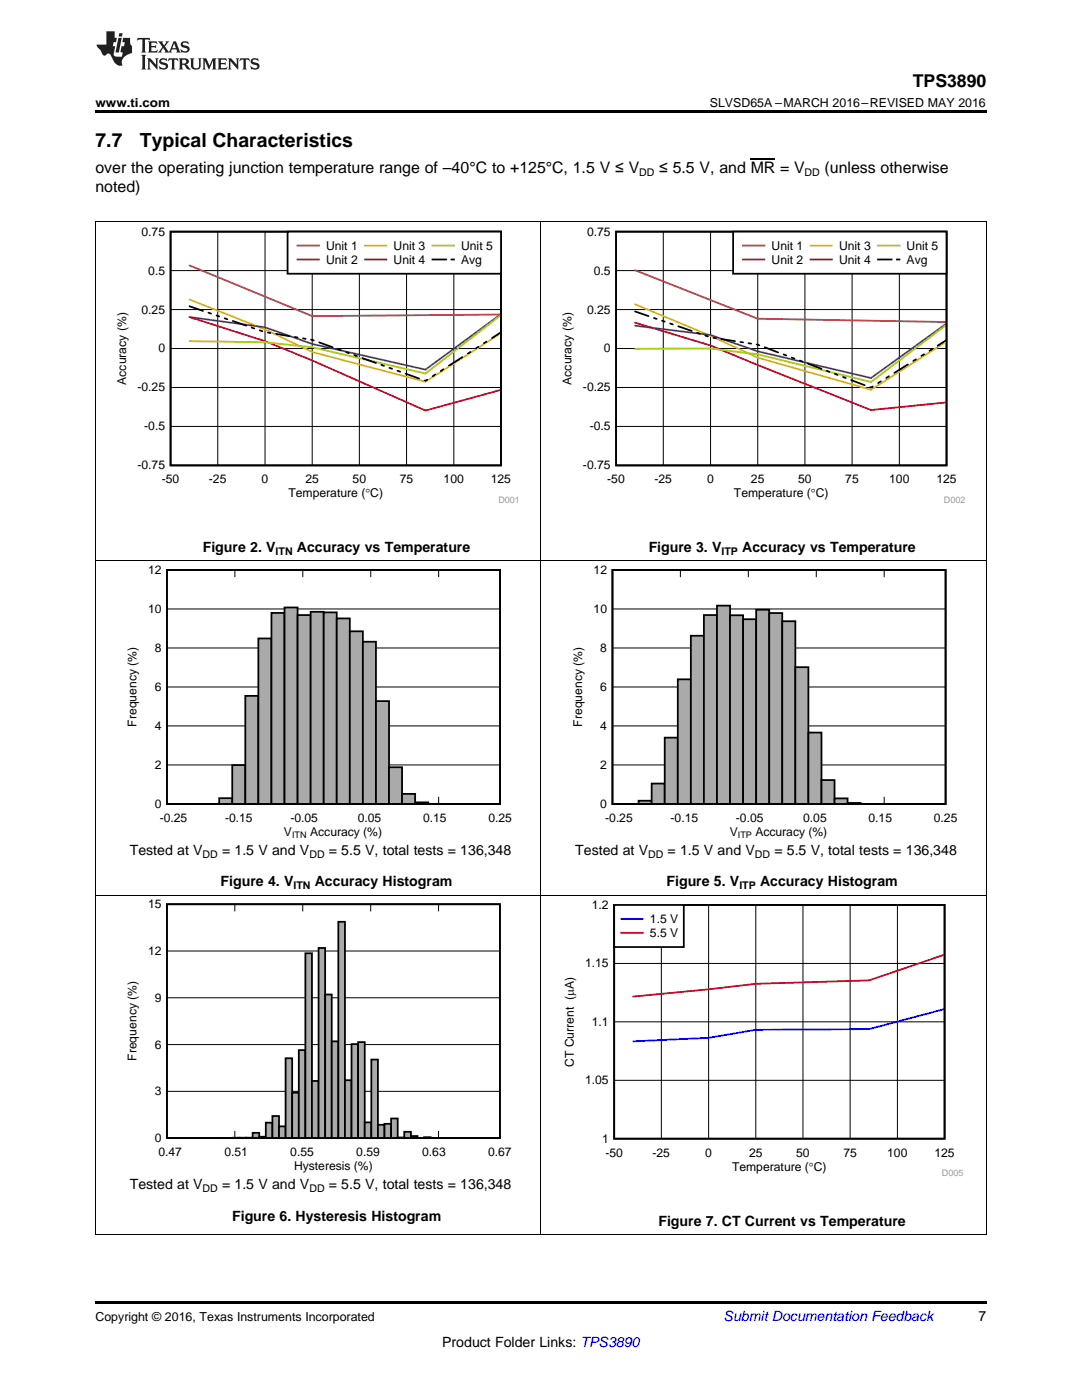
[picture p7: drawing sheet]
<svg xmlns="http://www.w3.org/2000/svg" width="216mm" height="279mm" viewBox="0 0 216 279" stroke-linecap="round" stroke-linejoin="round" font-family="sans-serif">
<path d="M19 246.3l.2 .1zM196.7 246.3l.1 .1zM19 259.7h177.8v.5h-177.8z" fill="#000"/>
<g fill="none" stroke="#000" stroke-width=".2">
<path d="M19.1 178.7v67.7M107.9 178.7v67.7M196.8 178.7v67.7M122.6 192.3h65.9M132 180.6v46.7M141.4 180.6v46.7M150.8 180.6v46.7M160.2 180.6v46.7M169.6 180.6v46.7M179.1 180.6v46.7M122.6 215.6h65.9M122.6 203.9h65.9"/>
<path d="M19 246.3h177.8"/>
</g>
<path d="M122.6 180.6h65.9v46.7h-65.9z" fill="none" stroke="#000" stroke-width=".35"/>
<path d="M188.4 201.4l-15 4-22.6 .1-9.4 1.6-15.1 .7" fill="none" stroke="#00f" stroke-width=".35"/>
<path d="M188.4 190.5l-15 5.2-22.6 .6-9.4 1.1-15.1 1.5" fill="none" stroke="#f00" stroke-width=".35"/>
<path d="M122.6 180.6h13.8v8.4h-13.8z" fill="#fff"/>
<path d="M122.6 180.6h13.8v8.4h-13.8z" fill="none" stroke="#000" stroke-width=".35"/>
<path d="M124 183.4h4.3" fill="none" stroke="#00f" stroke-width=".35"/>
<path d="M124 186.2h4.3" fill="none" stroke="#f00" stroke-width=".35"/>
<path d="M24.9 179.5h77.1v54.5h-77.1z" fill-rule="evenodd" fill="#fff"/>
<path d="M33.3 180.5h66.4v46.6h-66.4z" fill="none" stroke="#000" stroke-width=".35"/>
<path d="M33.3 199.1h66.5M33.3 189.8h66.5M46.9 180.5v1.4M60.4 180.5v1.4M74 180.5v1.4M87.5 180.5v1.4M33.3 217.8h66.5M33.3 208.5h66.5M46.9 225.7v1.4M60.4 225.7v1.4M74 225.7v1.4M87.5 225.7v1.4" fill="none" stroke="#000" stroke-width=".2"/>
<path d="M33.3 227.1l1.3 .1z" fill-rule="evenodd" fill="#aaa"/>
<path d="M33.3 227.1h1.3z" fill="none" stroke="#000" stroke-width=".35"/>
<path d="M34.6 227.1l1.3 .1z" fill-rule="evenodd" fill="#aaa"/>
<path d="M34.6 227.1h1.3z" fill="none" stroke="#000" stroke-width=".35"/>
<path d="M35.9 227.1l1.4 .1z" fill-rule="evenodd" fill="#aaa"/>
<path d="M35.9 227.1h1.4z" fill="none" stroke="#000" stroke-width=".35"/>
<path d="M37.3 227.1l1.3 .1z" fill-rule="evenodd" fill="#aaa"/>
<path d="M37.3 227.1h1.3z" fill="none" stroke="#000" stroke-width=".35"/>
<path d="M38.6 227.1l1.3 .1z" fill-rule="evenodd" fill="#aaa"/>
<path d="M38.6 227.1h1.3z" fill="none" stroke="#000" stroke-width=".35"/>
<path d="M39.9 227.1l1.3 .1z" fill-rule="evenodd" fill="#aaa"/>
<path d="M39.9 227.1h1.3z" fill="none" stroke="#000" stroke-width=".35"/>
<path d="M41.2 227.1l1.3 .1z" fill-rule="evenodd" fill="#aaa"/>
<path d="M41.2 227.1h1.3z" fill="none" stroke="#000" stroke-width=".35"/>
<path d="M42.5 227.1l1.3 .1z" fill-rule="evenodd" fill="#aaa"/>
<path d="M42.5 227.1h1.3z" fill="none" stroke="#000" stroke-width=".35"/>
<path d="M43.8 227.1l1.4 .1z" fill-rule="evenodd" fill="#aaa"/>
<path d="M43.8 227.1h1.3z" fill="none" stroke="#000" stroke-width=".35"/>
<path d="M45.1 227.1l1.4 .1z" fill-rule="evenodd" fill="#aaa"/>
<path d="M45.1 227.1h1.4z" fill="none" stroke="#000" stroke-width=".35"/>
<path d="M46.5 227.1l1.3 .1z" fill-rule="evenodd" fill="#aaa"/>
<path d="M46.5 227.1h1.3z" fill="none" stroke="#000" stroke-width=".35"/>
<path d="M47.8 227.1l1.3 .1z" fill-rule="evenodd" fill="#aaa"/>
<path d="M47.8 227.1h1.3z" fill="none" stroke="#000" stroke-width=".35"/>
<path d="M49.1 227.1l1.3 .1z" fill-rule="evenodd" fill="#aaa"/>
<path d="M49.1 227.1h1.3z" fill="none" stroke="#000" stroke-width=".35"/>
<path d="M50.4 226.1h1.3v1.1h-1.3z" fill-rule="evenodd" fill="#aaa"/>
<path d="M50.4 226.1h1.3v1h-1.3z" fill="none" stroke="#000" stroke-width=".35"/>
<path d="M51.7 226.9h1.3v.3h-1.3z" fill-rule="evenodd" fill="#aaa"/>
<path d="M51.7 226.9h1.3v.2h-1.3z" fill="none" stroke="#000" stroke-width=".35"/>
<path d="M53 224.1h1.4v3.1h-1.4z" fill-rule="evenodd" fill="#aaa"/>
<path d="M53 224.1h1.4v3h-1.4z" fill="none" stroke="#000" stroke-width=".35"/>
<path d="M54.4 222.7h1.3v4.5h-1.3z" fill-rule="evenodd" fill="#aaa"/>
<path d="M54.4 222.7h1.3v4.4h-1.3z" fill="none" stroke="#000" stroke-width=".35"/>
<path d="M55.7 224.8h1.3v2.4h-1.3z" fill-rule="evenodd" fill="#aaa"/>
<path d="M55.7 224.8h1.3v2.3h-1.3z" fill="none" stroke="#000" stroke-width=".35"/>
<path d="M57 211.2h1.3v16h-1.3z" fill-rule="evenodd" fill="#aaa"/>
<path d="M57 211.2h1.3v15.9h-1.3z" fill="none" stroke="#000" stroke-width=".35"/>
<path d="M58.3 218.1h1.3v9.1h-1.3z" fill-rule="evenodd" fill="#aaa"/>
<path d="M58.3 218.1h1.3v9h-1.3z" fill="none" stroke="#000" stroke-width=".35"/>
<path d="M59.6 209.6h1.3v17.6h-1.3z" fill-rule="evenodd" fill="#aaa"/>
<path d="M59.6 209.6h1.3v17.5h-1.3z" fill="none" stroke="#000" stroke-width=".35"/>
<path d="M60.9 190.3h1.4v36.9h-1.4z" fill-rule="evenodd" fill="#aaa"/>
<path d="M60.9 190.2h1.3v36.9h-1.3z" fill="none" stroke="#000" stroke-width=".35"/>
<path d="M62.2 215.7h1.4v11.5h-1.4z" fill-rule="evenodd" fill="#aaa"/>
<path d="M62.2 215.7h1.4v11.4h-1.4z" fill="none" stroke="#000" stroke-width=".35"/>
<path d="M63.6 189.2h1.3v38h-1.3z" fill-rule="evenodd" fill="#aaa"/>
<path d="M63.6 189.2h1.3v37.9h-1.3z" fill="none" stroke="#000" stroke-width=".35"/>
<path d="M64.9 198.5h1.3v28.7h-1.3z" fill-rule="evenodd" fill="#aaa"/>
<path d="M64.9 198.5h1.3v28.6h-1.3z" fill="none" stroke="#000" stroke-width=".35"/>
<path d="M66.2 207.8h1.3v19.4h-1.3z" fill-rule="evenodd" fill="#aaa"/>
<path d="M66.2 207.8h1.3v19.3h-1.3z" fill="none" stroke="#000" stroke-width=".35"/>
<path d="M67.5 184h1.3v43.2h-1.3z" fill-rule="evenodd" fill="#aaa"/>
<path d="M67.5 184h1.3v43.1h-1.3z" fill="none" stroke="#000" stroke-width=".35"/>
<path d="M68.8 215.6h1.4v11.6h-1.4z" fill-rule="evenodd" fill="#aaa"/>
<path d="M68.8 215.6h1.3v11.5h-1.3z" fill="none" stroke="#000" stroke-width=".35"/>
<path d="M70.1 208.4h1.4v18.8h-1.4z" fill-rule="evenodd" fill="#aaa"/>
<path d="M70.1 208.4h1.4v18.7h-1.4z" fill="none" stroke="#000" stroke-width=".35"/>
<path d="M71.5 208h1.3v19.2h-1.3z" fill-rule="evenodd" fill="#aaa"/>
<path d="M71.5 208h1.3v19.1h-1.3z" fill="none" stroke="#000" stroke-width=".35"/>
<path d="M72.8 224h1.3v3.2h-1.3z" fill-rule="evenodd" fill="#aaa"/>
<path d="M72.8 224h1.3v3.1h-1.3z" fill="none" stroke="#000" stroke-width=".35"/>
<path d="M74.1 211.5h1.3v15.7h-1.3z" fill-rule="evenodd" fill="#aaa"/>
<path d="M74.1 211.5h1.3v15.6h-1.3z" fill="none" stroke="#000" stroke-width=".35"/>
<path d="M75.4 224.5h1.3v2.7h-1.3z" fill-rule="evenodd" fill="#aaa"/>
<path d="M75.4 224.5h1.3v2.6h-1.3z" fill="none" stroke="#000" stroke-width=".35"/>
<path d="M76.7 224.3h1.4v2.9h-1.4z" fill-rule="evenodd" fill="#aaa"/>
<path d="M76.7 224.3h1.3v2.8h-1.3z" fill="none" stroke="#000" stroke-width=".35"/>
<path d="M78 223.2h1.4v4h-1.4z" fill-rule="evenodd" fill="#aaa"/>
<path d="M78 223.2h1.4v3.9h-1.4z" fill="none" stroke="#000" stroke-width=".35"/>
<path d="M79.4 227h1.3v.2h-1.3z" fill-rule="evenodd" fill="#aaa"/>
<path d="M79.4 227h1.3v.1h-1.3z" fill="none" stroke="#000" stroke-width=".35"/>
<path d="M80.7 225.9h1.3v1.3h-1.3z" fill-rule="evenodd" fill="#aaa"/>
<path d="M80.7 225.9h1.3v1.2h-1.3z" fill="none" stroke="#000" stroke-width=".35"/>
<path d="M82 226.7h1.3v.5h-1.3z" fill-rule="evenodd" fill="#aaa"/>
<path d="M82 226.7h1.3v.4h-1.3z" fill="none" stroke="#000" stroke-width=".35"/>
<path d="M83.3 227.1l1.3 .1z" fill-rule="evenodd" fill="#aaa"/>
<path d="M83.3 227.1h1.3z" fill="none" stroke="#000" stroke-width=".35"/>
<path d="M84.6 227h1.3v.2h-1.3z" fill-rule="evenodd" fill="#aaa"/>
<path d="M84.6 227h1.3v.1h-1.3z" fill="none" stroke="#000" stroke-width=".35"/>
<path d="M85.9 227.1l1.4 .1z" fill-rule="evenodd" fill="#aaa"/>
<path d="M85.9 227.1h1.4z" fill="none" stroke="#000" stroke-width=".35"/>
<path d="M87.3 227.1l1.3 .1z" fill-rule="evenodd" fill="#aaa"/>
<path d="M87.3 227.1h1.3z" fill="none" stroke="#000" stroke-width=".35"/>
<path d="M88.6 227.1l1.3 .1z" fill-rule="evenodd" fill="#aaa"/>
<path d="M88.6 227.1h1.3z" fill="none" stroke="#000" stroke-width=".35"/>
<path d="M89.9 227.1l1.3 .1z" fill-rule="evenodd" fill="#aaa"/>
<path d="M89.9 227.1h1.3z" fill="none" stroke="#000" stroke-width=".35"/>
<path d="M91.2 227.1l1.3 .1z" fill-rule="evenodd" fill="#aaa"/>
<path d="M91.2 227.1h1.3z" fill="none" stroke="#000" stroke-width=".35"/>
<path d="M92.5 227.1l1.3 .1z" fill-rule="evenodd" fill="#aaa"/>
<path d="M92.5 227.1h1.3z" fill="none" stroke="#000" stroke-width=".35"/>
<path d="M93.8 227.1l1.3 .1z" fill-rule="evenodd" fill="#aaa"/>
<path d="M93.8 227.1h1.3z" fill="none" stroke="#000" stroke-width=".35"/>
<path d="M95.1 227.1l1.4 .1z" fill-rule="evenodd" fill="#aaa"/>
<path d="M95.1 227.1h1.4z" fill="none" stroke="#000" stroke-width=".35"/>
<path d="M96.5 227.1l1.3 .1z" fill-rule="evenodd" fill="#aaa"/>
<path d="M96.5 227.1h1.3z" fill="none" stroke="#000" stroke-width=".35"/>
<path d="M97.8 227.1l1.3 .1z" fill-rule="evenodd" fill="#aaa"/>
<path d="M97.8 227.1h1.3z" fill="none" stroke="#000" stroke-width=".35"/>
<path d="M99.1 227.1l.7 .1z" fill-rule="evenodd" fill="#aaa"/>
<path d="M33.3 180.5h66.4v46.6h-66.4zM99.1 227.1h.7z" fill="none" stroke="#000" stroke-width=".35"/>
<path d="M19.1 112v66.7M107.9 112v66.7M196.8 112v66.7M19 178.6h177.8" fill="none" stroke="#000" stroke-width=".2"/>
<path d="M24.9 112.8h77.1v54.5h-77.1z" fill-rule="evenodd" fill="#fff"/>
<path d="M33.3 113.7h66.5v46.7h-66.5zM33.3 160.4h2.6zM35.9 160.4h2.6zM38.5 160.4h2.6zM41.1 160.4h2.6z" fill="none" stroke="#000" stroke-width=".35"/>
<g fill="none" stroke="#000" stroke-width=".2">
<path d="M46.9 113.7v1.5M60.4 113.7v1.5M74 113.7v1.5M87.5 113.7v1.5M33.3 137.1h66.5M33.3 129.3h66.5M33.3 121.5h66.5M33.3 152.7h66.5M33.3 144.9h66.5M46.9 159v1.4M60.4 159v1.4M74 159v1.4"/>
<path d="M87.5 159v1.4"/>
</g>
<path d="M33.3 160.5h10.4" fill="none" stroke="#aaa" stroke-width=".2"/>
<path d="M43.7 159.3h2.7v1.2h-2.7z" fill-rule="evenodd" fill="#aaa"/>
<path d="M43.7 159.3h2.6v1.1h-2.6z" fill="none" stroke="#000" stroke-width=".35"/>
<path d="M46.3 152.7h2.7v7.8h-2.7z" fill-rule="evenodd" fill="#aaa"/>
<path d="M46.3 152.7h2.7v7.7h-2.7z" fill="none" stroke="#000" stroke-width=".35"/>
<path d="M49 138.9h2.6v21.6h-2.6z" fill-rule="evenodd" fill="#aaa"/>
<path d="M49 138.9h2.6v21.5h-2.6z" fill="none" stroke="#000" stroke-width=".35"/>
<path d="M51.6 127.4h2.6v33.1h-2.6z" fill-rule="evenodd" fill="#aaa"/>
<path d="M51.6 127.4h2.6v33h-2.6z" fill="none" stroke="#000" stroke-width=".35"/>
<path d="M54.2 122.3h2.6v38.2h-2.6z" fill-rule="evenodd" fill="#aaa"/>
<path d="M54.2 122.3h2.6v38.1h-2.6z" fill="none" stroke="#000" stroke-width=".35"/>
<path d="M56.8 121.2h2.6v39.3h-2.6z" fill-rule="evenodd" fill="#aaa"/>
<path d="M56.8 121.2h2.6v39.2h-2.6z" fill="none" stroke="#000" stroke-width=".35"/>
<path d="M59.4 122.8h2.6v37.7h-2.6z" fill-rule="evenodd" fill="#aaa"/>
<path d="M59.4 122.8h2.6v37.6h-2.6z" fill="none" stroke="#000" stroke-width=".35"/>
<path d="M62 122.1h2.6v38.4h-2.6z" fill-rule="evenodd" fill="#aaa"/>
<path d="M62 122.1h2.6v38.3h-2.6z" fill="none" stroke="#000" stroke-width=".35"/>
<path d="M64.6 122.2h2.6v38.3h-2.6z" fill-rule="evenodd" fill="#aaa"/>
<path d="M64.6 122.2h2.6v38.2h-2.6z" fill="none" stroke="#000" stroke-width=".35"/>
<path d="M67.2 123.4h2.6v37.1h-2.6z" fill-rule="evenodd" fill="#aaa"/>
<path d="M67.2 123.4h2.6v37h-2.6z" fill="none" stroke="#000" stroke-width=".35"/>
<path d="M69.8 126h2.6v34.5h-2.6z" fill-rule="evenodd" fill="#aaa"/>
<path d="M69.8 126h2.6v34.4h-2.6z" fill="none" stroke="#000" stroke-width=".35"/>
<path d="M72.4 128.1h2.6v32.4h-2.6z" fill-rule="evenodd" fill="#aaa"/>
<path d="M72.4 128.1h2.6v32.3h-2.6z" fill="none" stroke="#000" stroke-width=".35"/>
<path d="M75 139.9h2.6v20.6h-2.6z" fill-rule="evenodd" fill="#aaa"/>
<path d="M75 139.9h2.6v20.5h-2.6z" fill="none" stroke="#000" stroke-width=".35"/>
<path d="M77.6 153.1h2.6v7.4h-2.6z" fill-rule="evenodd" fill="#aaa"/>
<path d="M77.6 153.1h2.6v7.3h-2.6z" fill="none" stroke="#000" stroke-width=".35"/>
<path d="M80.2 158.4h2.6v2.1h-2.6z" fill-rule="evenodd" fill="#aaa"/>
<path d="M80.2 158.4h2.6v2h-2.6zM82.8 160.1h2.6v.3h-2.6zM85.4 160.4h2.7zM88.1 160.4h2.6zM90.7 160.4h2.6zM93.3 160.4h2.6zM95.9 160.4h2.6z" fill="none" stroke="#000" stroke-width=".35"/>
<path d="M82.8 160.3h2.7" fill="none" stroke="#aaa" stroke-width=".33"/>
<path d="M85.4 160.4l13.1 .1" fill="none" stroke="#aaa" stroke-width=".2"/>
<path d="M98.5 160.4l1.3 .1z" fill-rule="evenodd" fill="#aaa"/>
<path d="M33.3 113.7h66.5v46.7h-66.5zM98.5 160.4h1.3z" fill="none" stroke="#000" stroke-width=".35"/>
<path d="M113.8 112.8h77.1v54.5h-77.1z" fill-rule="evenodd" fill="#fff"/>
<path d="M122.2 113.7h66.5v46.7h-66.5zM122.2 160.4h2.6zM124.8 160.4h2.6z" fill="none" stroke="#000" stroke-width=".35"/>
<g fill="none" stroke="#000" stroke-width=".2">
<path d="M135.8 113.7v1.5M149.3 113.7v1.5M162.9 113.7v1.5M176.4 113.7v1.5M122.2 137.1h66.5M122.2 129.3h66.5M122.2 121.5h66.5M122.2 152.7h66.5M122.2 144.9h66.5M135.8 159v1.4M149.3 159v1.4M162.9 159v1.4"/>
<path d="M176.4 159v1.4"/>
</g>
<path d="M127.4 160.4l-5.2 .1" fill="none" stroke="#aaa" stroke-width=".2"/>
<path d="M127.4 159.8h2.6v.7h-2.6z" fill-rule="evenodd" fill="#aaa"/>
<path d="M127.4 159.8h2.6v.6h-2.6z" fill="none" stroke="#000" stroke-width=".35"/>
<path d="M130 156.4h2.6v4.1h-2.6z" fill-rule="evenodd" fill="#aaa"/>
<path d="M130 156.4h2.6v4h-2.6z" fill="none" stroke="#000" stroke-width=".35"/>
<path d="M132.6 147.2h2.7v13.3h-2.7z" fill-rule="evenodd" fill="#aaa"/>
<path d="M132.6 147.2h2.6v13.2h-2.6z" fill="none" stroke="#000" stroke-width=".35"/>
<path d="M135.2 135.6h2.7v24.9h-2.7z" fill-rule="evenodd" fill="#aaa"/>
<path d="M135.2 135.6h2.7v24.8h-2.7z" fill="none" stroke="#000" stroke-width=".35"/>
<path d="M137.9 126.9h2.6v33.6h-2.6z" fill-rule="evenodd" fill="#aaa"/>
<path d="M137.9 126.9h2.6v33.5h-2.6z" fill="none" stroke="#000" stroke-width=".35"/>
<path d="M140.5 122.7h2.6v37.8h-2.6z" fill-rule="evenodd" fill="#aaa"/>
<path d="M140.5 122.7h2.6v37.7h-2.6z" fill="none" stroke="#000" stroke-width=".35"/>
<path d="M143.1 120.9h2.6v39.6h-2.6z" fill-rule="evenodd" fill="#aaa"/>
<path d="M143.1 120.9h2.6v39.5h-2.6z" fill="none" stroke="#000" stroke-width=".35"/>
<path d="M145.7 122.8h2.6v37.7h-2.6z" fill-rule="evenodd" fill="#aaa"/>
<path d="M145.7 122.8h2.6v37.6h-2.6z" fill="none" stroke="#000" stroke-width=".35"/>
<path d="M148.3 123.6h2.6v36.9h-2.6z" fill-rule="evenodd" fill="#aaa"/>
<path d="M148.3 123.6h2.6v36.8h-2.6z" fill="none" stroke="#000" stroke-width=".35"/>
<path d="M150.9 121.7h2.6v38.8h-2.6z" fill-rule="evenodd" fill="#aaa"/>
<path d="M150.9 121.7h2.6v38.7h-2.6z" fill="none" stroke="#000" stroke-width=".35"/>
<path d="M153.5 122.3h2.6v38.2h-2.6z" fill-rule="evenodd" fill="#aaa"/>
<path d="M153.5 122.3h2.6v38.1h-2.6z" fill="none" stroke="#000" stroke-width=".35"/>
<path d="M156.1 124h2.6v36.5h-2.6z" fill-rule="evenodd" fill="#aaa"/>
<path d="M156.1 124h2.6v36.4h-2.6z" fill="none" stroke="#000" stroke-width=".35"/>
<path d="M158.7 133.2h2.6v27.3h-2.6z" fill-rule="evenodd" fill="#aaa"/>
<path d="M158.7 133.2h2.6v27.2h-2.6z" fill="none" stroke="#000" stroke-width=".35"/>
<path d="M161.3 146.2h2.6v14.3h-2.6z" fill-rule="evenodd" fill="#aaa"/>
<path d="M161.3 146.2h2.6v14.2h-2.6z" fill="none" stroke="#000" stroke-width=".35"/>
<path d="M163.9 155.7h2.6v4.8h-2.6z" fill-rule="evenodd" fill="#aaa"/>
<path d="M163.9 155.7h2.6v4.7h-2.6z" fill="none" stroke="#000" stroke-width=".35"/>
<path d="M166.5 159.3h2.6v1.2h-2.6z" fill-rule="evenodd" fill="#aaa"/>
<path d="M166.5 159.3h2.6v1.1h-2.6zM169.1 160.2h2.6v.2h-2.6zM171.7 160.4h2.6zM174.3 160.4h2.7zM177 160.4h2.6zM179.6 160.4h2.6zM182.2 160.4h2.6zM184.8 160.4h2.6z" fill="none" stroke="#000" stroke-width=".35"/>
<path d="M169.1 160.4h2.6" fill="none" stroke="#aaa" stroke-width=".21"/>
<path d="M171.7 160.4l15.7 .1" fill="none" stroke="#aaa" stroke-width=".2"/>
<path d="M187.4 160.4l1.3 .1z" fill-rule="evenodd" fill="#aaa"/>
<g fill="none" stroke="#000" stroke-width=".35">
<path d="M34 46.2h66v46.7h-66zM37.8 61.1l2.7 1M41.6 62.4l.5 .2M43.2 63l.5 .1M44.8 63.5l.6 .2M46.4 64.1l2.7 .9M50.2 65.4l.5 .2M51.8 65.9l.6 .2M53.4 66.4l.6 .1M55.1 66.6l2.7 .5M58.8 67.3l.6 .1M60.5 67.5l.5 .1"/>
<path d="M62.1 67.8l.5 .1M63.7 68.3l2.7 1M67.5 69.7l.5 .2M69.1 70.3l.5 .2M70.7 70.9l.5 .2M72.3 71.5l2.7 .9M76.1 72.8l.5 .2M77.7 73.4l.5 .2M79.3 74l.6 .2M80.9 74.6l2.7 .9M85.2 75.8l-.3 .2-.2-.1M86.9 74.7l-.6 .4"/>
<path d="M88.5 73.7l-.6 .4M92.3 71.3l-2.7 1.7M93.9 70.2l-.6 .4M95.5 69.2l-.5 .3M97.1 68.2l-.5 .3M99.9 66.4l-1.7 1.1M122.2 113.7h66.5v46.7h-66.5zM187.4 160.4h1.3z"/>
</g>
<g fill="none" stroke="#000" stroke-width=".2">
<path d="M19.1 44.3v67.7M34 54h66M43.5 46.2v46.7M52.9 46.2v46.7M62.3 46.2v46.7M71.7 46.2v46.7M81.1 46.2v46.7M90.6 46.2v46.7M107.9 44.3v67.7M196.8 44.3v67.7M34 77.3h66M34 69.6h66"/>
<path d="M34 61.8h66M34 85.1h66M19 112h177.8"/>
</g>
<path d="M37.8 53l24.5 10.1 37.6-.3" fill="none" stroke="#9e3a3a" stroke-width=".35"/>
<path d="M37.8 63.3l15.1 4.8 9.4 3.8 22.6 10 15-4.1" fill="none" stroke="#f00" stroke-width=".35"/>
<path d="M37.8 59.8l15.1 5.9 9.4 4.6 22.6 5.9 15-9.7" fill="none" stroke="#fc0" stroke-width=".35"/>
<path d="M99.9 62.7l-15 11.1-22.6-5.2-9.4-3.3-15.1-2" fill="none" stroke="#800080" stroke-width=".35"/>
<path d="M99.9 62.9l-15 11.7-22.6-5.3-9.4-1-15.1-.2" fill="none" stroke="#9acc00" stroke-width=".35"/>
<path d="M57.4 46.2h42.6v8.4h-42.6z" fill="#fff"/>
<g fill="none" stroke="#000" stroke-width=".35">
<path d="M57.4 46.2h42.6v8.4h-42.6zM86.3 51.8h2.7M90.1 51.8h.5M122.9 46.2h66v46.7h-66zM126.7 62.2l2.7 .9M130.5 63.5l.5 .1M132.1 64l.5 .2M133.7 64.6l.6 .1M135.3 65.1l2.7 1M139.1 66.4l.5 .2M140.7 67l.6 .2M142.3 67.4l.6 .1"/>
<path d="M144 67.7l2.7 .4M147.7 68.2l.6 .1M149.4 68.5l.5 .1M151 68.7l.5 .2M152.6 69.3l2.7 1M156.4 70.7l.5 .2M158 71.4l.5 .2M159.6 72l.5 .2M161.2 72.6l2.7 1M165 74l.5 .2M166.6 74.6l.5 .2M168.2 75.2l.6 .2"/>
<path d="M169.8 75.9l2.7 1M174.1 77.1l-.3 .3-.2-.1M175.8 76.1l-.6 .4M177.4 75.1l-.6 .3M181.2 72.7l-2.7 1.7M182.8 71.7l-.6 .3M184.4 70.7l-.5 .3M186 69.7l-.5 .3M188.8 67.9l-1.7 1.1"/>
</g>
<path d="M59.4 49h4.2M126.7 53.9l24.5 9.7 37.6 .7" fill="none" stroke="#9e3a3a" stroke-width=".35"/>
<path d="M59.4 51.8h4.2M126.7 64.4l15.1 4.6 9.4 3.9 22.6 8.9 15-1.5" fill="none" stroke="#f00" stroke-width=".35"/>
<path d="M72.8 49h4.3M126.7 60.7l15.1 6.3 9.4 4.4 22.6 6.4 15-9.6" fill="none" stroke="#fc0" stroke-width=".35"/>
<path d="M72.8 51.8h4.3M188.8 64.6l-15 10.8-22.6-5.3-9.4-3.2-15.1-1.9" fill="none" stroke="#800080" stroke-width=".35"/>
<path d="M86.3 49h4.3M188.8 64.9l-15 11.3-22.6-5.5-9.4-1.1h-15.1" fill="none" stroke="#9acc00" stroke-width=".35"/>
<path d="M122.9 54h66M132.4 46.2v46.7M141.8 46.2v46.7M151.2 46.2v46.7M160.6 46.2v46.7M170 46.2v46.7M179.5 46.2v46.7M122.9 77.3h66M122.9 69.6h66M122.9 61.8h66M122.9 85.1h66" fill="none" stroke="#000" stroke-width=".2"/>
<path d="M146.3 46.2h42.6v8.4h-42.6z" fill="#fff"/>
<path d="M146.3 46.2h42.6v8.4h-42.6zM175.2 51.8h2.7M179 51.8h.5" fill="none" stroke="#000" stroke-width=".35"/>
<path d="M148.3 49h4.2" fill="none" stroke="#9e3a3a" stroke-width=".35"/>
<path d="M148.3 51.8h4.2" fill="none" stroke="#f00" stroke-width=".35"/>
<path d="M161.7 49h4.3" fill="none" stroke="#fc0" stroke-width=".35"/>
<path d="M161.7 51.8h4.3" fill="none" stroke="#800080" stroke-width=".35"/>
<path d="M175.2 49h4.3" fill="none" stroke="#9acc00" stroke-width=".35"/>
<path d="M19 44.3h177.8" fill="none" stroke="#000" stroke-width=".2"/>
<path d="M19 22h177.8v.5h-177.8z" fill="#000"/>
<g fill="#231f20">
<path d="M27.5 7.6l-.1 .5 .4-.2h.6v.1v2.1l-.2 .4h1l-.3-.4v-2.1l.1-.1h.5l.5 .2-.2-.5zM29.5 8.3l.2 .3v1.5l-.2 .4h1.8l.2-.6a1.04 1.04 0 0 1-1.3 .2v-.7h.6l.3 .2v-.6l-.3 .2h-.6v-.6l.8-.1 .4 .3-.2-.5zM31.5 8.3l.9 1.1-.9 1.1h.8l-.2-.2 .5-.7 .4 .7-.2 .2h1.5l-.1-.2 .1-.4h.9l.1 .4-.2 .2h1l-.3-.3-.7-1.9h-.5l-.9 2-.8-1 .9-1h-.8l.1 .3-.3 .5-.4-.6 .2-.2zM34.7 8.6l.4 1h-.7zM36.3 8.4a.63 .63 0 0 0-.2 .7 .63 .63 0 0 0 .6 .4l.6 .2 .1 .2a.75 .75 0 0 1-.7 .4 .75 .75 0 0 1-.6-.5l.1 .7 .1-.1a1.11 1.11 0 0 0 1.5-.6 1.13 1.13 0 0 0-1.2-.8l-.1-.4a1.04 1.04 0 0 1 1.2 .2l-.2-.5-.1 .1-.5-.2zM28.2 10.9l.2 .4v2.2l-.2 .4h1l-.3-.4v-2.2l.3-.4zM29.3 11.6l.3 .4v1.5l-.3 .4h.8l-.2-.4v-1.3l1.5 1.7v-1.9l.2-.4h-.7l.2 .4v.9l-1.1-1.3zM32 11.8a.62 .62 0 0 0-.2 .7 .62 .62 0 0 0 .6 .4l.6 .1 .1 .3a.76 .76 0 0 1-.7 .3 .76 .76 0 0 1-.6-.4l.1 .7 .1-.1a1.11 1.11 0 0 0 1.5-.6 1.13 1.13 0 0 0-1.2-.8l-.1-.4a1.04 1.04 0 0 1 1.2 .2l-.2-.6-.1 .1-.5-.1zM33.7 11.6l-.2 .6a.61 .61 0 0 1 .8-.3v1.6l-.2 .4h.9l-.2-.4v-1.6a.63 .63 0 0 1 .8 .3l-.2-.6zM35.6 11.6l.3 .4v1.5l-.3 .4h1l-.2-.2v-.8l.5 .2a.76 .76 0 0 0 1.2 .7l-1-1a.58 .58 0 0 0 .6-.5 .58 .58 0 0 0-.5-.6zM36.4 11.9h.1a.45 .45 0 0 1 .5 .1 .45 .45 0 0 1 .1 .5l-.7 .2zM37.9 11.6l.2 .2a2.17 2.17 0 0 0 .3 1.9 .99 .99 0 0 0 1.6-.6v-1.1l.2-.4h-.7l.2 .2a1.92 1.92 0 0 1-.2 1.8 .6 .6 0 0 1-.9-.5v-1.1l.2-.4zM40.4 11.6l.2 .4v1.5l-.2 .4h.7l-.2-.4v-1.4l.8 1.8 .8-1.8v1.4l-.2 .4h.9l-.2-.4v-1.5l.2-.4h-.8l-.6 1.5-.6-1.5zM43.4 11.6l.2 .4v1.5l-.2 .4h1.8l.2-.6a1.04 1.04 0 0 1-1.3 .1v-.6h.5l.4 .2v-.6l-.4 .2h-.5v-.7h.8l.3 .3-.1-.6zM45.5 11.6l.2 .4v1.5l-.2 .4h.7l-.2-.4v-1.3l1.5 1.7v-1.9l.2-.4h-.7l.2 .4v.9l-1.1-1.3zM47.9 11.6l-.1 .6a.61 .61 0 0 1 .8-.3v1.6l-.3 .4h1l-.3-.4 .1-1.6a.63 .63 0 0 1 .7 .3l-.1-.6zM50.2 11.8a.62 .62 0 0 0-.2 .7 .62 .62 0 0 0 .6 .4l.6 .1 .2 .3a.76 .76 0 0 1-.8 .3 .76 .76 0 0 1-.6-.4l.1 .7 .2-.1a1.11 1.11 0 0 0 1.5-.6 1.13 1.13 0 0 0-1.3-.8l-.1-.4a1.04 1.04 0 0 1 1.2 .2l-.1-.6-.2 .1-.5-.1z"/>
<path d="M21.2 6.3v2.6h-1.9l.1 .4 .7 .9a.91 .91 0 0 0 1 .8 .56 .56 0 0 1 .5-.3 .56 .56 0 0 1 .5 .3l.4 .8a1.53 1.53 0 0 0 1.9 1.2 1.54 1.54 0 0 1 1-2.1l.9-.3v-1.4a1.52 1.52 0 0 1-.3-1.6h-1.4l-.2 .8h.5l-.2 .8h-.4l-.2 1v.2l.4 .1-.2 .8a1.93 1.93 0 0 1-1.6-.3l.3-1.8h-.5l.2-.8h.4l.2-.8h-.4v-1.3zM23.6 7.6l-.6 2.9h.7l.6-2.9zM23.8 6.6l-.1 .7h.6l.2-.7z"/>
</g>
<path d="M149.8 31.6h4.9" fill="none" stroke="#000" stroke-width=".21"/>
<g font-size="3.9">
<text x="19" y="29.3">7.7</text>
<text x="27.9" y="29.3">Typical Characteristics</text>
</g>
<text font-size="3.5" x="182.1" y="17.3">TPS3890</text>
<g font-size="3.2">
<text x="19" y="34.4">over the operating junction temperature range of –40°C to +125°C, 1.5 V ≤ V</text>
<text x="131.6" y="34.4">≤ 5.5 V, and MR = V</text>
<text x="164.5" y="34.4">(unless otherwise</text>
<text x="19" y="38.3">noted)</text>
</g>
<g font-size="2.8">
<text x="40.5" y="110.2">Figure 2. V</text>
<text x="59.2" y="110.2">Accuracy vs Temperature</text>
<text x="129.4" y="110.2">Figure 3. V</text>
<text x="148.1" y="110.2">Accuracy vs Temperature</text>
<text x="25.9" y="170.6">Tested at V</text>
<text x="44.3" y="170.6">= 1.5 V and V</text>
<text x="65.6" y="170.6">= 5.5 V, total tests = 136,348</text>
<text x="114.8" y="170.6">Tested at V</text>
<text x="133.2" y="170.6">= 1.5 V and V</text>
<text x="154.5" y="170.6">= 5.5 V, total tests = 136,348</text>
<text x="44" y="176.9">Figure 4. V</text>
<text x="62.8" y="176.9">Accuracy Histogram</text>
<text x="133" y="176.9">Figure 5. V</text>
<text x="151.7" y="176.9">Accuracy Histogram</text>
<text x="25.9" y="237.2">Tested at V</text>
<text x="44.3" y="237.2">= 1.5 V and V</text>
<text x="65.6" y="237.2">= 5.5 V, total tests = 136,348</text>
<text x="46.3" y="243.6">Figure 6. Hysteresis Histogram</text>
<text x="131.4" y="244.6">Figure 7. CT Current vs Temperature</text>
<text x="195.3" y="263.6">7</text>
<text x="88.2" y="268.9">Product Folder Links: TPS3890</text>
</g>
<text font-size="2.8" fill="#0000c8" x="144.4" y="263.6">Submit Documentation Feedback</text>
<g font-size="2.5">
<text x="19" y="21.4">www.ti.com</text>
<text x="141.6" y="21.4">SLVSD65A –MARCH 2016–REVISED MAY 2016</text>
<text x="19" y="263.6">Copyright © 2016, Texas Instruments Incorporated</text>
</g>
<g font-size="2.4">
<text x="28.2" y="47">0.75</text>
<text x="117.1" y="47">0.75</text>
<text x="65.1" y="49.9">Unit 1</text>
<text x="65.1" y="52.6">Unit 2</text>
<text x="78.5" y="49.9">Unit 3</text>
<text x="78.5" y="52.6">Unit 4</text>
<text x="92" y="49.9">Unit 5</text>
<text x="92" y="52.6">Avg</text>
<text x="154" y="49.9">Unit 1</text>
<text x="154" y="52.6">Unit 2</text>
<text x="167.4" y="49.9">Unit 3</text>
<text x="167.4" y="52.6">Unit 4</text>
<text x="180.9" y="49.9">Unit 5</text>
<text x="180.9" y="52.6">Avg</text>
<text x="29.6" y="54.8">0.5</text>
<text x="118.5" y="54.8">0.5</text>
<text x="28.2" y="62.6">0.25</text>
<text x="117.1" y="62.6">0.25</text>
<text x="31.6" y="70.3">0</text>
<text x="120.5" y="70.3">0</text>
<text x="25.2" y="76.8" transform="rotate(-90 25.2 76.8)">Accuracy (%)</text>
<text x="114.1" y="76.8" transform="rotate(-90 114.1 76.8)">Accuracy (%)</text>
<text x="27.4" y="78.1">-0.25</text>
<text x="116.3" y="78.1">-0.25</text>
<text x="28.8" y="85.9">-0.5</text>
<text x="117.7" y="85.9">-0.5</text>
<text x="27.4" y="93.7">-0.75</text>
<text x="116.3" y="93.7">-0.75</text>
<text x="32.3" y="96.4">-50</text>
<text x="41.7" y="96.4">-25</text>
<text x="52.2" y="96.4">0</text>
<text x="57.5" y="99.2">Temperature (qC)</text>
<text x="60.9" y="96.4">25</text>
<text x="70.4" y="96.4">50</text>
<text x="79.8" y="96.4">75</text>
<text x="88.5" y="96.4">100</text>
<text x="97.9" y="96.4">125</text>
<text x="121.2" y="96.4">-50</text>
<text x="130.6" y="96.4">-25</text>
<text x="141.1" y="96.4">0</text>
<text x="146.4" y="99.2">Temperature (qC)</text>
<text x="149.8" y="96.4">25</text>
<text x="159.3" y="96.4">50</text>
<text x="168.7" y="96.4">75</text>
<text x="177.4" y="96.4">100</text>
<text x="186.8" y="96.4">125</text>
<text x="29.6" y="114.5">12</text>
<text x="118.5" y="114.5">12</text>
<text x="29.6" y="122.3">10</text>
<text x="118.5" y="122.3">10</text>
<text x="30.9" y="130.1">8</text>
<text x="119.8" y="130.1">8</text>
<text x="30.9" y="137.9">6</text>
<text x="119.8" y="137.9">6</text>
<text x="27.3" y="145" transform="rotate(-90 27.3 145)">Frequency (%)</text>
<text x="30.9" y="145.7">4</text>
<text x="116.2" y="145" transform="rotate(-90 116.2 145)">Frequency (%)</text>
<text x="119.8" y="145.7">4</text>
<text x="30.9" y="153.5">2</text>
<text x="119.8" y="153.5">2</text>
<text x="30.9" y="161.2">0</text>
<text x="119.8" y="161.2">0</text>
<text x="31.9" y="164">-0.25</text>
<text x="44.9" y="164">-0.15</text>
<text x="56.7" y="166.8">V</text>
<text x="57.9" y="164">-0.05</text>
<text x="61.9" y="166.8">Accuracy (%)</text>
<text x="71.4" y="164">0.05</text>
<text x="84.4" y="164">0.15</text>
<text x="97.4" y="164">0.25</text>
<text x="120.8" y="164">-0.25</text>
<text x="133.8" y="164">-0.15</text>
<text x="145.6" y="166.8">V</text>
<text x="146.8" y="164">-0.05</text>
<text x="150.7" y="166.8">Accuracy (%)</text>
<text x="160.3" y="164">0.05</text>
<text x="173.3" y="164">0.15</text>
<text x="186.3" y="164">0.25</text>
<text x="29.6" y="181.3">15</text>
<text x="118.1" y="181.4">1.2</text>
<text x="129.7" y="184.2">1.5 V</text>
<text x="29.6" y="190.6">12</text>
<text x="129.7" y="187">5.5 V</text>
<text x="116.7" y="193.1">1.15</text>
<text x="30.9" y="199.9">9</text>
<text x="30.9" y="209.3">6</text>
<text x="118.1" y="204.7">1.1</text>
<text x="27.3" y="211.7" transform="rotate(-90 27.3 211.7)">Frequency (%)</text>
<text x="114.5" y="212.9" transform="rotate(-90 114.5 212.9)">CT Current (PA)</text>
<text x="30.9" y="218.6">3</text>
<text x="116.7" y="216.4">1.05</text>
<text x="30.9" y="227.9">0</text>
<text x="31.6" y="230.7">0.47</text>
<text x="44.8" y="230.7">0.51</text>
<text x="57.9" y="230.7">0.55</text>
<text x="58.7" y="233.5">Hysteresis (%)</text>
<text x="71.1" y="230.7">0.59</text>
<text x="84.3" y="230.7">0.63</text>
<text x="97.4" y="230.7">0.67</text>
<text x="120.1" y="228">1</text>
<text x="120.8" y="230.8">-50</text>
<text x="130.2" y="230.8">-25</text>
<text x="140.7" y="230.8">0</text>
<text x="146.1" y="233.6">Temperature (qC)</text>
<text x="149.5" y="230.8">25</text>
<text x="158.9" y="230.8">50</text>
<text x="168.3" y="230.8">75</text>
<text x="177" y="230.8">100</text>
<text x="186.4" y="230.8">125</text>
</g>
<g font-size="2.1">
<text x="127.6" y="35.1">DD</text>
<text x="160.5" y="35.1">DD</text>
<text x="55" y="110.8">ITN</text>
<text x="144" y="110.8">ITP</text>
<text x="40.4" y="171.1">DD</text>
<text x="61.7" y="171.1">DD</text>
<text x="129.3" y="171.1">DD</text>
<text x="150.6" y="171.1">DD</text>
<text x="58.6" y="177.5">ITN</text>
<text x="147.5" y="177.5">ITP</text>
<text x="40.4" y="237.8">DD</text>
<text x="61.7" y="237.8">DD</text>
</g>
<g font-size="1.8" fill="#999">
<text x="99.5" y="100.3">D001</text>
<text x="188.4" y="100.3">D002</text>
<text x="188" y="234.7">D005</text>
</g>
<g font-size="1.8">
<text x="58.3" y="167.2">ITN</text>
<text x="147.2" y="167.2">ITP</text>
</g>
</svg>
